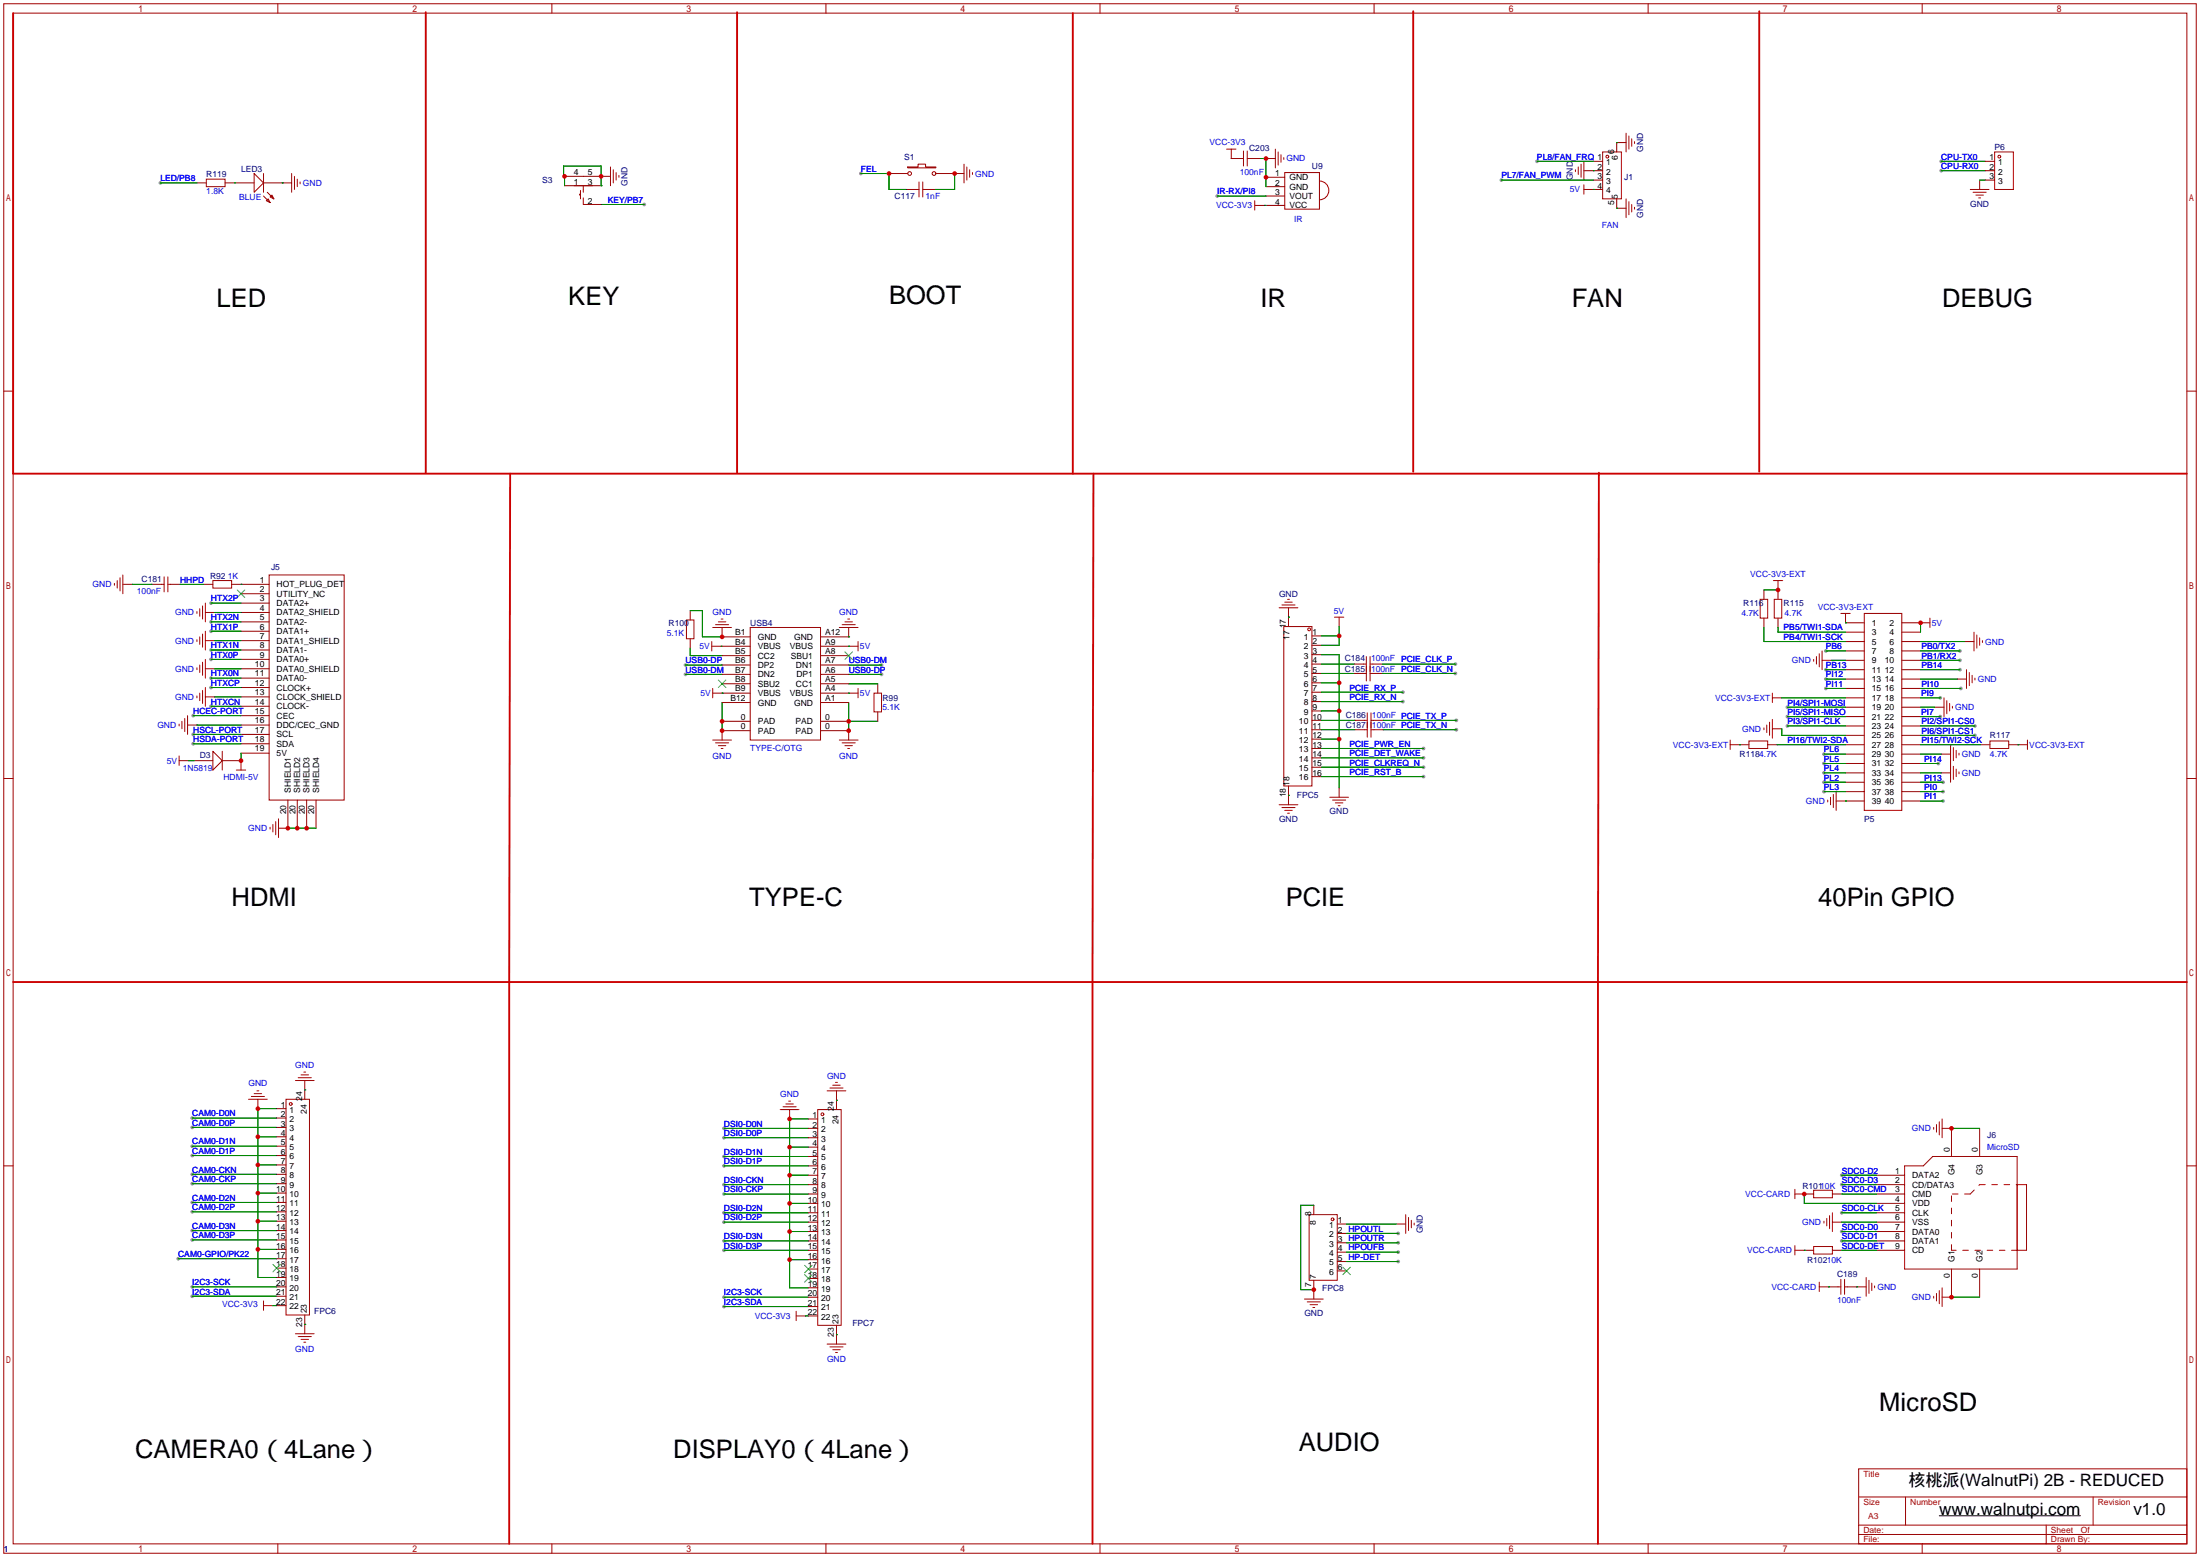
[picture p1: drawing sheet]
<svg xmlns="http://www.w3.org/2000/svg" width="596mm" height="422mm" viewBox="0 0 596 422" stroke-linecap="round" stroke-linejoin="round" font-family="sans-serif">
<g fill="#999">
<circle cx="233.2" cy="47" r=".51"/>
<circle cx="416.3" cy="43.7" r=".51"/>
<circle cx="406.7" cy="48.8" r=".51"/>
<circle cx="57.1" cy="170.9" r=".51"/>
<circle cx="57.1" cy="178.6" r=".51"/>
<circle cx="57.1" cy="183.6" r=".51"/>
<circle cx="57.1" cy="168.4" r=".51"/>
<circle cx="57.1" cy="163.3" r=".51"/>
<circle cx="57.1" cy="176" r=".51"/>
<circle cx="57.1" cy="191.3" r=".51"/>
<circle cx="57.1" cy="186.2" r=".51"/>
<circle cx="52.3" cy="193.8" r=".51"/>
<circle cx="52.3" cy="198.9" r=".51"/>
<circle cx="52.3" cy="201.4" r=".51"/>
<circle cx="238.8" cy="180.1" r=".51"/>
<circle cx="185.7" cy="180.1" r=".51"/>
<circle cx="185.7" cy="182.6" r=".51"/>
<circle cx="238.8" cy="182.6" r=".51"/>
<circle cx="380" cy="187.5" r=".51"/>
<circle cx="380" cy="190" r=".51"/>
<circle cx="385.6" cy="202.7" r=".51"/>
<circle cx="385.6" cy="205.2" r=".51"/>
<circle cx="385.6" cy="207.8" r=".51"/>
<circle cx="385.6" cy="210.3" r=".51"/>
<circle cx="394.2" cy="179.8" r=".51"/>
<circle cx="394.2" cy="182.4" r=".51"/>
<circle cx="394.5" cy="195.1" r=".51"/>
<circle cx="394.5" cy="197.6" r=".51"/>
<circle cx="498.9" cy="318.3" r=".51"/>
<circle cx="498.9" cy="320.8" r=".51"/>
<circle cx="498.9" cy="328.4" r=".51"/>
<circle cx="498.9" cy="336" r=".51"/>
<circle cx="498.9" cy="333.5" r=".51"/>
<circle cx="329.7" cy="53.1" r=".51"/>
<circle cx="494.5" cy="176.3" r=".51"/>
<circle cx="494.5" cy="181.4" r=".51"/>
<circle cx="530.9" cy="181.4" r=".51"/>
<circle cx="494.5" cy="183.9" r=".51"/>
<circle cx="525.5" cy="189" r=".51"/>
<circle cx="525.5" cy="194.1" r=".51"/>
<circle cx="494" cy="204.2" r=".51"/>
<circle cx="494" cy="206.8" r=".51"/>
<circle cx="494" cy="209.3" r=".51"/>
<circle cx="494" cy="211.8" r=".51"/>
<circle cx="494" cy="214.4" r=".51"/>
<circle cx="494.5" cy="186.4" r=".51"/>
<circle cx="531.1" cy="186.4" r=".51"/>
<circle cx="526.3" cy="214.4" r=".51"/>
<circle cx="526.3" cy="216.9" r=".51"/>
<circle cx="526.3" cy="211.8" r=".51"/>
<circle cx="525" cy="206.8" r=".51"/>
<circle cx="530.9" cy="176.3" r=".51"/>
<circle cx="530.9" cy="178.8" r=".51"/>
<circle cx="484.1" cy="191.5" r=".51"/>
<circle cx="484.1" cy="194.1" r=".51"/>
<circle cx="484.1" cy="196.6" r=".51"/>
<circle cx="534.9" cy="196.6" r=".51"/>
<circle cx="534.9" cy="199.1" r=".51"/>
<circle cx="525.8" cy="43.7" r=".51"/>
<circle cx="525.8" cy="46.2" r=".51"/>
<circle cx="174.5" cy="55.4" r=".51"/>
<circle cx="43.4" cy="49.5" r=".51"/>
<circle cx="52.1" cy="302.8" r=".51"/>
<circle cx="52.1" cy="305.3" r=".51"/>
<circle cx="52.1" cy="310.4" r=".51"/>
<circle cx="52.1" cy="312.9" r=".51"/>
<circle cx="52.1" cy="318" r=".51"/>
<circle cx="52.1" cy="320.5" r=".51"/>
<circle cx="52.1" cy="348.5" r=".51"/>
<circle cx="52.1" cy="351" r=".51"/>
<circle cx="52.1" cy="325.6" r=".51"/>
<circle cx="52.1" cy="328.2" r=".51"/>
<circle cx="52.1" cy="333.2" r=".51"/>
<circle cx="52.1" cy="335.8" r=".51"/>
<circle cx="48.3" cy="340.9" r=".51"/>
<circle cx="196.1" cy="305.6" r=".51"/>
<circle cx="196.1" cy="308.1" r=".51"/>
<circle cx="196.1" cy="313.2" r=".51"/>
<circle cx="196.1" cy="315.7" r=".51"/>
<circle cx="196.1" cy="320.8" r=".51"/>
<circle cx="196.1" cy="323.3" r=".51"/>
<circle cx="196.1" cy="351.3" r=".51"/>
<circle cx="196.1" cy="353.8" r=".51"/>
<circle cx="196.1" cy="328.4" r=".51"/>
<circle cx="196.1" cy="331" r=".51"/>
<circle cx="196.1" cy="336" r=".51"/>
<circle cx="196.1" cy="338.6" r=".51"/>
<circle cx="378.7" cy="336.5" r=".51"/>
<circle cx="378.7" cy="334" r=".51"/>
<circle cx="378.7" cy="339.1" r=".51"/>
<circle cx="378.7" cy="341.6" r=".51"/>
</g>
<g fill="none" stroke="#a10000" stroke-width=".27">
<path d="M1 1h593.9v419.6h-593.9zM3.6 3.6h588.7v414.5h-588.7zM75.2 1v2.6M149.5 1v2.6M223.7 1v2.6M297.9 1v2.6M372.2 1v2.6M446.4 1v2.6M520.6 1v2.6M440.4 36.1v5M441.2 36.8v3.6M442 37.6v2"/>
<path d="M442.7 38.4v.5M55.9 48.5h5.1v2h-5.1zM68.8 47l2.6 2.5-2.6 2.6zM71.4 53.1l1.8 1.8M71.4 47v5.1M72.4 52.1l1.8 1.7M72.6 53.8l.6 1.1-1.1-.5zM73.2 53.3l.5-.5 .5 1zM76.5 49.5h2.5M79 47v5.1M79.8 47.8v3.5M80.5 48.5v2"/>
<path d="M81.3 49.3v.5M155.4 50.3h5.1M157.2 52.6h-.2v.2h.2M157.2 51.6v2.2M158 50.3v1.8M158 53.6v1.8M165.4 45.2v5.1M166.1 46v3.5M166.9 46.7v2.1M167.6 47.5v.5M245.9 45.2h2.8v-.8h2v.8h2.8v.3h-7.6zM248.2 51.3h.7"/>
<path d="M248.9 49.3v4M249.9 49.3v4M249.9 51.3h.8M258.6 47h2.5M261.1 44.4v5.1M261.9 45.2v3.6M262.6 46v2M263.4 46.7v.5M332.2 40.4h2.6M333.5 40.4v2.5M336 42.9h.8M336.8 40.9v4.1"/>
<path d="M337.8 42.9h.8M337.8 40.9v4.1M339.9 55.6h2.5M339.9 54.4v2.5M342.9 42.9h2.5M345.4 40.4v5.1M346.2 41.1v3.6M347 41.9v2M347.7 42.7v.5M348 46.7h9.4v9.9h-9.4zM357.4 49a2.54 2.54 0 0 1 2.5 2.6 2.54 2.54 0 0 1-2.5 2.5M426.7 46v.5"/>
<path d="M427.5 45.2v2M428.2 44.4v3.6M429 51.3h2.5M429 43.7v5.1M429 50v2.6M434.1 41.1h5.1v12.7h-5.1zM440.4 53.8v5.1M441.2 54.6v3.6M442 55.4v2M442.7 56.1v.5M533.7 51.3h5M534.4 52.1h3.6"/>
<path d="M535.2 52.8h2M535.9 53.6h.5M540.3 41.1h5v10.2h-5zM1 105.9h2.6M592.3 105.9h2.6M31 158v.5M31.7 157.2v2.1M32.5 156.5v3.5M33.3 158.2h2.5M33.3 155.7v5.1M43.7 158.2h.7M44.4 156.2v4.1"/>
<path d="M45.5 156.2v4.1M45.5 158.2h.7M57.7 157.2h5v2.1h-5zM72.9 155.7h20.3v61h-20.3zM480.3 157.2h2.6M481.6 157.2v2.6M53.3 165.6v.5M53.3 173.2v.5M54.1 164.8v2.1M54.1 172.5v2M54.9 164.1v3.5M54.9 171.7v3.6"/>
<path d="M54.9 179.3v3.6M55.6 165.9h2.6M55.6 163.3v5.1M55.6 170.9v5.1M55.6 178.6v5M55.6 173.5h2.6M185.9 167.9h2.1v5.1h-2.1zM192.8 175h2.5M192.8 173.7v2.6M193 169.9h5.1M193.8 169.2h3.6M194.6 168.4h2"/>
<path d="M195.3 167.6h.5M195.6 169.9v2.6M203.2 169.9h19v30.5h-19zM227.3 169.9h5.1M228.1 169.2h3.5M228.9 168.4h2M229.6 167.6h.5M229.9 175h2.5M229.9 169.9v2.6M232.4 173.7v2.6M346.5 164.6h5M347.2 163.8h3.6"/>
<path d="M347.7 169.7h7.6v43.2h-7.6zM348 163.1h2M348.7 162.3h.5M361.4 167.1h2.6M362.7 167.1v2.6M369.3 179.8h.8M370.1 177.8v6.6M371.1 177.8v6.6M371.1 179.8h.8M476.8 162.3h2v5.1h-2zM480.6 162.3h2v5.1h-2zM491.2 178.6v.5"/>
<path d="M492 177.8v2M492.8 177v3.6M493.5 178.8h2.6M493.5 176.3v5.1M498.6 166.1h2.5M499.9 166.1v2.6M505 166.1h10.1v53.4h-10.1zM520.2 168.7h2.5M522.7 167.4v2.5M532.1 173.7h2.6M534.7 171.2v5.1M535.4 172v3.5"/>
<path d="M536.2 172.7v2.1M537 173.5v.5M48.5 196.1v.5M49.3 195.3v2.1M50 194.6v3.5M50.8 196.3h2.5M50.8 193.8v5.1M53.3 180.8v.6M53.3 188.5v.5M54.1 180.1v2M54.1 187.7v2M54.9 186.9v3.6"/>
<path d="M55.6 186.2v5.1M55.6 181.1h2.6M55.6 188.7h2.6M193 187.7h2.6M193 186.4v2.6M195.6 197.9v2.5M229.9 197.9v2.5M229.9 187.7h2.5M232.4 186.4v2.6M236.7 187.7h2.1v5.1h-2.1zM369.3 182.4h.8M369.6 195.1h.7"/>
<path d="M369.6 197.6h.7M370.3 193v6.6M371.1 182.4h.8M371.3 193v6.6M371.3 195.1h.8M371.3 197.6h.8M477.8 197.1v.5M478.5 196.3v2.1M479.3 195.6v3.5M480.1 197.4h2.5M480.1 187.7v2.5M480.1 194.8v5.1"/>
<path d="M480.1 189h2.5M524 191.5h2.5M526.5 189v5.1M527.3 189.7v3.6M528.1 190.5v2M528.8 191.3v.5M530.1 183.9h2.5M532.6 181.4v5M533.4 182.1v3.6M534.2 182.9v2M534.9 183.6v.5M1 210.8h2.6"/>
<path d="M48.5 206h2.6M48.5 204.7v2.6M57.7 203.5l2.5 2.5-2.5 2.5zM60.2 203.5v5M64 208.5h2.5M65.3 206v2.5M193 200.4h5.1M193.8 201.2h3.6M194.6 201.9h2M195.3 202.7h.5M227.3 200.4h5.1M228.1 201.2h3.5"/>
<path d="M228.9 201.9h2M229.6 202.7h.5M346.5 217.9h5M347.2 218.7h3.6M348 219.5h2M360.2 215.9h5.1M360.9 216.7h3.6M361.7 217.4h2M362.5 218.2h.5M468.6 201.7h2.6M468.6 200.4v2.5M473.7 200.7h5.1v2h-5.1z"/>
<path d="M495 216.7v.5M495.8 215.9v2M496.6 215.1v3.6M497.3 216.9h2.6M497.3 214.4v5.1M525.8 204.2h2.5M525.8 209.3h2.5M528.3 201.7v10.1M529.1 202.4v3.6M529.1 207.5v3.6M529.8 203.2v2M529.8 208.3v2"/>
<path d="M530.6 204v.5M530.6 209v.5M539 200.7h5.1v2h-5.1zM546.6 201.7h2.5M549.1 200.4v2.5M592.3 210.8h2.6M73.2 224v.5M73.9 223.3v2M74.7 222.5v3.6M75.4 224.3h2.6M75.4 221.7v5.1M348.7 220.2h.5"/>
<path d="M67.3 297.7h5.1M68.1 296.9h3.5M68.8 296.2h2.1M69.6 295.4h.5M69.8 297.7v2.5M77.5 297.7h6.3v58.4h-6.3zM80 292.6h5.1M80.8 291.8h3.5M81.5 291.1h2.1M82.3 290.3h.5M82.5 292.6v2.5M212.1 299.7h3.5"/>
<path d="M212.9 299h2M213.6 298.2h.5M224 295.4h5.1M224.8 294.6h3.5M225.6 293.9h2M226.3 293.1h.5M226.6 295.4v2.5M1 315.7h2.6M211.3 300.5h5.1M213.9 300.5v2.5M221.5 300.5h6.3v58.4h-6.3zM515.9 315.7h5.1l2.5-2.5h22.9v30.5h-30.5z"/>
<path d="M523.7 305.3v.5M524.5 304.5v2.1M525.3 303.8v3.5M526 305.6h2.6M526 303v5.1M592.3 315.7h2.6M354.6 328.9h7.6v17.8h-7.6zM380.7 328.9v5.1M381.5 329.7v3.5M382.3 330.5v2M383 331.2v.5M486.2 323.3h2.5"/>
<path d="M486.2 322.1v2.5M486.2 337.3v2.6M486.2 338.6h2.5M491.2 322.3h5.1v2.1h-5.1zM491.2 337.6h5.1v2h-5.1zM494 330.7v.5M494.8 329.9v2.1M495.6 329.2v3.5M496.3 331h2.6M496.3 328.4v5.1M546.4 320.8h2.5v17.8h-2.5zM71.4 352.3v2.5"/>
<path d="M71.4 353.6h2.5M82.5 358.6v2.6M215.6 356.4h2.6M215.6 355.1v2.5M353.3 351.8h5.1M354.1 352.6h3.5M354.8 353.3h2.1M355.6 354.1h.5M492.8 348.5h2.5M492.8 347.2v2.6M497.8 348.5h.8M498.6 346.5v4"/>
<path d="M499.6 346.5v4M499.6 348.5h.8M502.9 348.5h2.6M505.5 345.9v5.1M506.2 346.7v3.6M507 347.5v2M507.7 348.2v.5M523.7 351v.5M524.5 350.3v2M525.3 349.5v3.6M526 348.7v5.1M526 351.3h2.6"/>
<path d="M80 361.2h5.1M80.8 361.9h3.5M81.5 362.7h2.1M82.3 363.5h.5M224 364h5.1M224.8 364.7h3.5M225.6 365.5h2M226.3 366.3h.5M226.6 361.4v2.6M503.4 397.8h88.9v20.3h-88.9zM75.2 418.1v2.5M149.5 418.1v2.5"/>
<path d="M223.7 418.1v2.5M297.9 418.1v2.5M372.2 418.1v2.5M446.4 418.1v2.5M503.4 415.5h88.9M503.4 413h88.9M503.4 405.4h88.9M516.1 405.4v7.6M520.6 418.1v2.5M554.2 413v5.1M566.9 405.4v7.6"/>
<circle cx="246.4" cy="47" r=".51"/>
<circle cx="253" cy="47" r=".51"/>
<circle cx="435.4" cy="42.4" r=".38"/>
<circle cx="541.5" cy="42.4" r=".38"/>
<circle cx="354.6" cy="170.4" r=".38"/>
<circle cx="78.7" cy="299" r=".38"/>
<circle cx="222.8" cy="301.8" r=".38"/>
<circle cx="360.9" cy="330.2" r=".38"/>
</g>
<g fill="none" stroke="#870000" stroke-width=".27">
<path d="M440.4 38.6h-2.5v2.5M53.3 49.5h2.6M61 49.5h2.5M63.8 49.5h5M71.4 49.5h5.1M76.5 49.5h.1M152.9 47.8h12.5M152.9 50.3h10.2M158 55.4h5.1M240.8 47h5.1M245.6 51.3h2.6M250.7 51.3h2.5"/>
<path d="M253.5 47h5.1M258.6 47h.1M333.5 42.9h2.5M338.6 42.9h2.5M342.4 55.6h.1M342.9 48h5.1M342.9 50.5h5.1M342.9 53.1h5.1M342.9 55.6h5.1M342.9 42.9h.1M429 46.2h5.1M431.5 51.3h2.6"/>
<path d="M431.5 51.3h.1M431.5 43.7h2.6M431.5 48.8h2.6M437.9 53.8v2.6h2.5M536.2 48.8v2.5M537.7 46.2h2.6M537.7 43.7h2.6M537.7 48.8h2.6M35.8 158.2h.1M41.1 158.2h2.6M46.2 158.2h2.6M55.1 158.2h2.6"/>
<path d="M62.7 158.2h10.2M477.8 159.8v2.5M481.6 159.8v2.5M481.6 159.8h.1M58.2 165.9h.1M58.2 173.5h.1M65.3 163.3h7.6M65.3 165.9h7.6M65.3 168.4h7.6M65.3 170.9h7.6M65.3 173.5h7.6M65.3 176h7.6"/>
<path d="M65.3 178.6h7.6M65.3 160.8h7.6M186.9 165.4v2.5M186.9 173v2.5M195.3 175h.1M195.6 172.5h7.6M195.6 175h7.6M195.6 177.5h7.6M222.2 172.5h7.7M222.2 175h7.7M222.2 177.5h7.7M349 164.6v5.1"/>
<path d="M355.3 172.2h2.6M355.3 174.8h2.6M355.3 177.3h2.6M355.3 179.8h2.6M362.7 169.7h.1M366.8 179.8h2.5M371.9 179.8h2.5M477.8 167.4v2.5M481.6 167.4v2.5M496.1 178.8h.1M499.9 168.7h5.1M499.9 171.2h5.1"/>
<path d="M499.9 173.7h5.1M499.9 176.3h5.1M499.9 178.8h5.1M515.1 168.7h5.1M515.1 171.2h5.1M515.1 173.7h5.1M515.1 176.3h5.1M515.1 178.8h5.1M520.2 168.7h.1M532.1 173.7h.1M53.3 196.3h.1M58.2 181.1h.1"/>
<path d="M58.2 188.7h.1M65.3 181.1h7.6M65.3 183.6h7.6M65.3 186.2h7.6M65.3 188.7h7.6M65.3 193.8h7.6M65.3 196.3h7.6M65.3 198.9h7.6M65.3 191.3h7.6M195.6 197.9h7.6M195.6 187.7h.1M195.6 182.6h7.6"/>
<path d="M195.6 180.1h7.6M195.6 185.2h7.6M195.6 187.7h7.6M195.6 190.2h7.6M195.6 195.3h7.6M222.2 197.9h7.7M222.2 182.6h7.7M222.2 180.1h7.7M222.2 185.2h7.7M222.2 187.7h7.7M222.2 190.2h7.7M222.2 195.3h7.7"/>
<path d="M229.9 187.7h.1M237.7 185.2v2.5M237.7 192.8v2.5M355.3 182.4h2.6M355.3 184.9h2.6M355.3 187.5h2.6M355.3 190h2.6M355.3 192.5h2.6M355.3 195.1h2.6M355.3 197.6h2.6M366.8 182.4h2.5M367 195.1h2.6"/>
<path d="M367 197.6h2.6M371.9 182.4h2.5M372.1 195.1h2.5M372.1 197.6h2.5M482.6 189h.1M482.6 197.4h.1M499.9 181.4h5.1M499.9 183.9h5.1M499.9 186.4h5.1M499.9 189h5.1M499.9 191.5h5.1M499.9 194.1h5.1"/>
<path d="M499.9 196.6h5.1M499.9 199.1h5.1M515.1 181.4h5.1M515.1 183.9h5.1M515.1 186.4h5.1M515.1 189h5.1M515.1 191.5h5.1M515.1 194.1h5.1M515.1 196.6h5.1M515.1 199.1h5.1M524 191.5h.1M530.1 183.9h.1"/>
<path d="M51.1 206h.1M52.6 206h5.1M60.2 206h5.1M65.3 204h7.6M65.3 201.4h7.6M78 216.7v7.6M80.5 216.7v7.6M83.1 216.7v7.6M85.6 216.7v7.6M349 212.9v5M355.3 200.2h2.6M355.3 202.7h2.6"/>
<path d="M355.3 205.2h2.6M355.3 207.8h2.6M355.3 210.3h2.6M362.7 213.4v2.5M471.2 201.7h2.5M471.2 201.7h.1M478.8 201.7h2.5M499.9 201.7h5.1M499.9 204.2h5.1M499.9 206.8h5.1M499.9 209.3h5.1M499.9 211.8h5.1"/>
<path d="M499.9 214.4h5.1M499.9 216.9h5.1M499.9 216.9h.1M515.1 201.7h5.1M515.1 204.2h5.1M515.1 206.8h5.1M515.1 209.3h5.1M515.1 211.8h5.1M515.1 214.4h5.1M515.1 216.9h5.1M525.8 204.2h.1M525.8 209.3h.1"/>
<path d="M536.4 201.7h2.6M544.1 201.7h2.5M546.6 201.7h.1M82.5 295.1h.1M82.5 295.1v2.6M226.6 297.9h.1M226.6 297.9v2.6M69.8 300.2h.1M74.9 300.2h2.6M74.9 302.8h2.6M74.9 305.3h2.6M74.9 307.8h2.6"/>
<path d="M74.9 310.4h2.6M74.9 312.9h2.6M74.9 315.5h2.6M74.9 318h2.6M213.9 303h.1M218.9 318.3h2.6M218.9 303h2.6M218.9 305.6h2.6M218.9 308.1h2.6M218.9 310.6h2.6M218.9 313.2h2.6M218.9 315.7h2.6"/>
<path d="M508.3 318.3h7.6M528.6 305.6v7.6M536.2 305.6v7.6M74.9 320.5h2.6M74.9 323.1h2.6M74.9 325.6h2.6M74.9 328.2h2.6M74.9 330.7h2.6M74.9 333.2h2.6M74.9 335.8h2.6M74.9 338.3h2.6M218.9 320.8h2.6"/>
<path d="M218.9 323.3h2.6M218.9 325.9h2.6M218.9 328.4h2.6M218.9 331h2.6M218.9 333.5h2.6M218.9 336h2.6M218.9 338.6h2.6M355.9 326.4v2.5M362.2 331.5h2.5M362.2 334h2.5M362.2 336.5h2.5M362.2 339.1h2.5"/>
<path d="M378.2 331.5h2.5M488.7 323.3h2.5M488.7 338.6h2.5M488.7 323.3h.1M488.7 338.6h.1M496.3 323.3h2.6M496.3 338.6h2.6M498.9 331h.1M508.3 320.8h7.6M508.3 323.3h7.6M508.3 325.9h7.6M508.3 328.4h7.6"/>
<path d="M508.3 331h7.6M508.3 333.5h7.6M508.3 336h7.6M508.3 338.6h7.6M73.9 353.6h.1M74.9 348.5h2.6M74.9 340.9h2.6M74.9 343.4h2.6M74.9 345.9h2.6M74.9 351h2.6M74.9 353.6h2.6M82.5 358.6h.1"/>
<path d="M82.5 356.1v2.5M218.2 356.4h.1M218.9 341.1h2.6M218.9 343.7h2.6M218.9 346.2h2.6M218.9 348.7h2.6M218.9 351.3h2.6M218.9 353.8h2.6M218.9 356.4h2.6M226.6 358.9v2.5M355.9 346.7v5.1M362.2 341.6h2.5"/>
<path d="M362.2 344.2h2.5M495.3 348.5h2.5M495.3 348.5h.1M500.4 348.5h2.5M502.9 348.5h.1M528.6 343.7v7.6M536.2 343.7v7.6M226.6 361.4h.1"/>
</g>
<g fill="none" stroke="#008700" stroke-width=".27">
<path d="M437.9 38.6h.1M43.4 49.5h9.9M63.5 49.5h.3M76.5 49.5h.1M152.9 50.3l-.2-5.3h10.1v5.3h.3M162.8 47.8h.3M163.1 55.4h11.4M233.2 47h7.6v4.3h4.8M258.6 47v4.3h-5.4M329.7 53.1h13.2M333.5 42.9h.1M341.1 42.9h1.8v7.6"/>
<path d="M342.4 55.6h.5M406.7 48.8h24.8M416.3 43.7h15.2M431.5 46.2h.1M431.5 51.3h.1M437.9 56.4h.1M525.8 43.7h11.9M525.8 46.2h11.9M536.2 48.8h1.5M35.8 158.2h5.3M48.8 158.2h6.3M65.3 158.2h.1"/>
<path d="M477.8 159.8h3.8M57.1 170.9h8.2M57.1 178.6h8.2M57.1 168.4h8.2M57.1 163.3h8.2M57.1 176h8.2M58.2 165.9h7.1M58.2 173.5h7.1M186.9 175.5v2h8.7M186.9 165.4h3.3v7.1h5.4M195.3 175h.3M229.9 172.5h.1"/>
<path d="M229.9 175h.1M349 167.1h.1M357.9 177.3h4.8v36.1M357.9 172.2h4.8M357.9 179.8h8.9M362.7 169.7v5.1h-4.8M374.4 179.8h19.8M477.8 169.9v3.8h22.1M481.6 169.9v1.3h18.3M494.5 176.3h5.4M496.1 178.8h3.8M499.9 168.7h.1"/>
<path d="M520.2 168.7v2.5M520.2 176.3h10.7M520.2 178.8h10.7M520.2 173.7h11.9M52.3 193.8h13M52.3 198.9h13M53.3 196.3h12M57.1 183.6h8.2M57.1 191.3h8.2M57.1 186.2h8.2M58.2 181.1h7.1M58.2 188.7h7.1"/>
<path d="M185.7 180.1h9.9M185.7 182.6h9.9M195.6 187.7h.1M195.6 190.2v7.7M229.9 187.7h.1M229.9 190.2v7.7M229.9 195.3h7.8M229.9 180.1h8.9M229.9 182.6h8.9M229.9 185.2h7.8M357.9 192.5h4.8M357.9 184.9h4.8"/>
<path d="M357.9 182.4h8.9M357.9 187.5h22.1M357.9 190h22.1M357.9 195.1h9.1M357.9 197.6h9.1M374.4 182.4h19.8M374.6 195.1h19.9M374.6 197.6h19.9M482.6 189h17.3M482.6 197.4v1.7h17.3M484.1 194.1h15.8M484.1 191.5h15.8"/>
<path d="M484.1 196.6h15.8M494.5 181.4h5.4M494.5 183.9h5.4M494.5 186.4h5.4M520.2 181.4h10.7M520.2 183.9h9.9M520.2 189h5.3M520.2 194.1h5.3M520.2 191.5h3.8M520.2 199.1h14.7M520.2 186.4h10.9M520.2 196.6h14.7"/>
<path d="M51.1 206h1.5M52.3 201.4h13M65.3 204v2M349 215.4h.1M357.9 200.2h4.8M357.9 202.7h27.7M357.9 205.2h27.7M357.9 207.8h27.7M357.9 210.3h27.7M471.2 201.7h.1M481.3 201.7h18.6M494 204.2h5.9"/>
<path d="M494 209.3h5.9M494 206.8h5.9M494 211.8h5.9M494 214.4h5.9M499.9 216.9h.1M520.2 204.2h5.6M520.2 209.3h5.6M520.2 206.8h4.8M520.2 211.8h6.1M520.2 214.4h6.1M520.2 216.9h6.1M520.2 201.7h16.2"/>
<path d="M546.6 201.7h.1M78 224.3h7.6M82.5 295.1h.1M226.6 297.9h.1M52.1 302.8h22.8M52.1 305.3h22.8M52.1 310.4h22.8M52.1 312.9h22.8M52.1 318h22.8M69.8 307.8h5.1M69.8 315.5h5.1M74.9 300.2h-5.1v45.7h5.1"/>
<path d="M196.1 305.6h22.8M196.1 308.1h22.8M196.1 313.2h22.8M196.1 315.7h22.8M213.9 318.3h5M213.9 310.6h5M218.9 303h-5v45.7h5M498.9 318.3h9.4M528.6 305.6h7.6M52.1 320.5h22.8M52.1 325.6h22.8M52.1 328.2h22.8"/>
<path d="M52.1 333.2h22.8M52.1 335.8h22.8M69.8 330.7h5.1M69.8 338.3h5.1M69.8 323.1h5.1M196.1 320.8h22.8M196.1 323.3h22.8M196.1 328.4h22.8M196.1 336h22.8M196.1 338.6h22.8M196.1 331h22.8M213.9 325.9h5"/>
<path d="M213.9 333.5h5M355.9 326.4h-3.6v22.8h3.6M364.7 331.5h13.5M364.7 336.5h14M364.7 334h14M364.7 339.1h14M488.7 338.6h.1M488.7 323.3v2.6h19.6M498.9 320.8h9.4M498.9 323.3h9.4M498.9 328.4h9.4M498.9 336h9.4"/>
<path d="M498.9 338.6h9.4M498.9 331h9.4M498.9 333.5h9.4M48.3 340.9h26.6M52.1 348.5h22.8M52.1 351h22.8M73.9 353.6h1M82.5 358.6h.1M196.1 351.3h22.8M196.1 353.8h22.8M213.9 341.1h5M218.2 356.4h.7"/>
<path d="M364.7 341.6h14M495.3 348.5h.1M502.9 348.5h.1M528.6 351.3h7.6M226.6 361.4h.1"/>
</g>
<path d="M525.3 410.5h38.2" fill="none" stroke="#000" stroke-width=".27"/>
<g fill="none" stroke="#3c3" stroke-width=".27">
<path d="M64.3 159.8l2 2M66.3 159.8l-2 2M228.9 176.5l2 2.1M230.9 176.5l-2 2.1M194.6 184.1l2 2.1M196.6 184.1l-2 2.1M73.9 342.4l2 2M75.9 342.4l-2 2M217.9 342.6l2.1 2.1M217.9 345.2l2.1 2M220 342.6l-2.1 2.1M220 345.2l-2.1 2"/>
<path d="M363.7 343.2l2.1 2M365.8 343.2l-2.1 2"/>
</g>
<path d="M3.6 3.6v124.7h588.7M115.3 3.3v124.7M199.6 3.3v124.7M290.6 3.6v124.7M382.8 3v124.8M476.5 3v124.8M138.2 128.3l-.3 289.8M296.2 128.3l-.3 289.8M433.1 128l-.3 137.7M3.6 265.9h588.7M432.8 265.9v152.2" fill="none" stroke="#c00" stroke-width=".51"/>
<path d="M528.6 338.6v-15.3M533.7 323.3l2.5-2.5M533.7 323.3h-5.1M536.2 320.8h10.2M546.4 338.6h-17.8" fill="none" stroke="#a10000" stroke-width=".27" stroke-dasharray="1.5 1.8"/>
<g fill="#c00">
<circle cx="240.8" cy="47" r=".63"/>
<circle cx="258.6" cy="47" r=".63"/>
<circle cx="78" cy="224.3" r=".63"/>
<circle cx="80.5" cy="224.3" r=".63"/>
<circle cx="83.1" cy="224.3" r=".63"/>
<circle cx="65.3" cy="206" r=".63"/>
<circle cx="229.9" cy="197.9" r=".63"/>
<circle cx="229.9" cy="195.3" r=".63"/>
<circle cx="195.6" cy="197.9" r=".63"/>
<circle cx="195.6" cy="195.3" r=".63"/>
<circle cx="362.7" cy="172.2" r=".63"/>
<circle cx="362.7" cy="184.9" r=".63"/>
<circle cx="362.7" cy="192.5" r=".63"/>
<circle cx="362.7" cy="200.2" r=".63"/>
<circle cx="195.6" cy="172.5" r=".63"/>
<circle cx="528.6" cy="305.6" r=".63"/>
<circle cx="528.6" cy="351.3" r=".63"/>
<circle cx="488.7" cy="323.3" r=".63"/>
<circle cx="342.9" cy="42.9" r=".63"/>
<circle cx="342.9" cy="48" r=".63"/>
<circle cx="520.2" cy="168.7" r=".63"/>
<circle cx="481.6" cy="159.8" r=".63"/>
<circle cx="152.9" cy="47.8" r=".63"/>
<circle cx="162.8" cy="47.8" r=".63"/>
<circle cx="69.9" cy="330.7" r=".63"/>
<circle cx="69.9" cy="338.3" r=".63"/>
<circle cx="69.9" cy="323.1" r=".63"/>
<circle cx="69.9" cy="315.5" r=".63"/>
<circle cx="69.9" cy="307.8" r=".63"/>
<circle cx="69.9" cy="300.2" r=".63"/>
<circle cx="213.9" cy="333.5" r=".63"/>
<circle cx="213.9" cy="341.1" r=".63"/>
<circle cx="213.9" cy="325.9" r=".63"/>
<circle cx="213.9" cy="318.3" r=".63"/>
<circle cx="213.9" cy="310.6" r=".63"/>
<circle cx="213.9" cy="303" r=".63"/>
<circle cx="355.9" cy="349.2" r=".63"/>
</g>
<g font-size="6.9">
<text x="58.7" y="83.2">LED</text>
<text x="153.9" y="82.7">KEY</text>
<text x="240.8" y="82.4">BOOT</text>
<text x="341.4" y="83.2">IR</text>
<text x="425.7" y="83.2">FAN</text>
<text x="526" y="83.2">DEBUG</text>
<text x="62.7" y="245.2">HDMI</text>
<text x="202.9" y="245.2">TYPE-C</text>
<text x="348.2" y="245.2">PCIE</text>
<text x="492.5" y="245.2">40Pin GPIO</text>
<text x="509" y="382.2">MicroSD</text>
<text x="36.6" y="394.9">CAMERA0（4Lane）</text>
<text x="182.4" y="394.9">DISPLAY0（4Lane）</text>
<text x="351.8" y="392.8">AUDIO</text>
</g>
<g font-size="4.6">
<text x="516.9" y="402.4">核桃派(WalnutPi) 2B - REDUCED</text>
<text x="525.3" y="410.3">www.walnutpi.com</text>
<text x="577.8" y="410.3">v1.0</text>
</g>
<g font-size="2.3" fill="#00f">
<text x="327.6" y="39.2">VCC-3V3</text>
<text x="233.2" y="46.5">FEL</text>
<text x="264.2" y="47.8">GND</text>
<text x="335.8" y="47.3">100nF</text>
<text x="348.5" y="43.7">GND</text>
<text x="416.3" y="43.2">PL8/FAN_FRQ 1</text>
<text x="525.8" y="43.2">CPU-TX0</text>
<text x="525.8" y="45.8">CPU-RX0</text>
<text x="43.4" y="49.1">LED/PB8</text>
<text x="55.9" y="52.6">1.8K</text>
<text x="82" y="50.3">GND</text>
<text x="250.7" y="53.9">1nF</text>
<text x="329.7" y="52.6">IR-RX/PI8</text>
<text x="406.7" y="48.3">PL7/FAN_PWM</text>
<text x="425.2" y="52.1">5V</text>
<text x="64.8" y="54.1">BLUE</text>
<text x="164.6" y="54.9">KEY/PB7</text>
<text x="329.4" y="56.4">VCC-3V3</text>
<text x="350.5" y="60.2">IR</text>
<text x="433.8" y="61.8">FAN</text>
<text x="25.1" y="159">GND</text>
<text x="37.1" y="160.8">100nF</text>
<text x="48.8" y="157.8">HHPD</text>
<text x="61.7" y="156.8">1K</text>
<text x="474.1" y="156.3">VCC-3V3-EXT</text>
<text x="47.4" y="166.7">GND</text>
<text x="57.1" y="167.9">HTX2N</text>
<text x="57.1" y="162.9">HTX2P</text>
<text x="193" y="166.4">GND</text>
<text x="227.3" y="166.4">GND</text>
<text x="361.3" y="166.2">5V</text>
<text x="471.7" y="166.9">4.7K</text>
<text x="483.4" y="166.9">4.7K</text>
<text x="492.4" y="165.1">VCC-3V3-EXT</text>
<text x="57.1" y="170.5">HTX1P</text>
<text x="180.6" y="172.3">5.1K</text>
<text x="483.1" y="170.7">PB5/TWI1-SDA</text>
<text x="483.1" y="173.3">PB4/TWI1-SCK</text>
<text x="523.2" y="169.5">5V</text>
<text x="47.4" y="174.3">GND</text>
<text x="57.1" y="178.1">HTX0P</text>
<text x="57.1" y="175.6">HTX1N</text>
<text x="185.7" y="179.6">USB0-DP</text>
<text x="189.5" y="175.8">5V</text>
<text x="229.9" y="179.6">USB0-DM</text>
<text x="232.9" y="175.8">5V</text>
<text x="371.3" y="179.1">100nF PCIE_CLK_P</text>
<text x="485.3" y="179.6">GND</text>
<text x="494.5" y="175.8">PB6</text>
<text x="520.4" y="175.8">PB0/TX2</text>
<text x="520.4" y="178.4">PB1/RX2</text>
<text x="537.7" y="174.5">GND</text>
<text x="47.4" y="181.9">GND</text>
<text x="57.1" y="183.2">HTX0N</text>
<text x="57.1" y="185.7">HTXCP</text>
<text x="185.7" y="182.2">USB0-DM</text>
<text x="229.9" y="182.2">USB0-DP</text>
<text x="371.3" y="181.9">100nF PCIE_CLK_N</text>
<text x="494.5" y="180.9">PB13</text>
<text x="494.5" y="183.4">PI12</text>
<text x="494.5" y="186">PI11</text>
<text x="520.4" y="180.9">PB14</text>
<text x="520.4" y="186">PI10</text>
<text x="535.7" y="184.7">GND</text>
<text x="47.4" y="189.5">GND</text>
<text x="57.1" y="190.8">HTXCN</text>
<text x="189.7" y="188.5">5V</text>
<text x="232.9" y="188.5">5V</text>
<text x="365.5" y="187">PCIE_RX_P</text>
<text x="365.5" y="189.5">PCIE_RX_N</text>
<text x="464.5" y="189.8">VCC-3V3-EXT</text>
<text x="484.1" y="191.1">PI4/SPI1-MOSI</text>
<text x="520.3" y="188.5">PI9</text>
<text x="42.6" y="197.1">GND</text>
<text x="52.3" y="193.3">HCEC-PORT</text>
<text x="239" y="192.3">5.1K</text>
<text x="371.6" y="194.4">100nF PCIE_TX_P</text>
<text x="371.6" y="197.1">100nF PCIE_TX_N</text>
<text x="484.1" y="193.6">PI5/SPI1-MISO</text>
<text x="484.1" y="196.1">PI3/SPI1-CLK</text>
<text x="520.3" y="193.6">PI7</text>
<text x="520.4" y="196.1">PI2/SPI1-CS0</text>
<text x="529.6" y="192.3">GND</text>
<text x="52.3" y="198.4">HSCL-PORT</text>
<text x="52.3" y="201">HSDA-PORT</text>
<text x="203.2" y="203.5">TYPE-C/OTG</text>
<text x="365.5" y="202.2">PCIE_PWR_EN</text>
<text x="453.1" y="202.5">VCC-3V3-EXT</text>
<text x="471.9" y="198.2">GND</text>
<text x="484.1" y="201.2">PI16/TWI2-SDA</text>
<text x="494" y="203.8">PL6</text>
<text x="520.4" y="198.7">PI6/SPI1-CS1</text>
<text x="520.4" y="201.2">PI15/TWI2-SCK</text>
<text x="549.7" y="202.5">VCC-3V3-EXT</text>
<text x="45.2" y="206.8">5V</text>
<text x="49.5" y="208.8">1N5819</text>
<text x="193" y="205.5">GND</text>
<text x="227.3" y="205.5">GND</text>
<text x="365.5" y="204.8">PCIE_DET_WAKE</text>
<text x="365.5" y="207.3">PCIE_CLKREQ_N</text>
<text x="365.5" y="209.8">PCIE_RST_B</text>
<text x="494" y="206.3">PL5</text>
<text x="494" y="208.8">PL4</text>
<text x="521.2" y="206.3">PI14</text>
<text x="531.4" y="205">GND</text>
<text x="539" y="205">4.7K</text>
<text x="60.5" y="211.1">HDMI-5V</text>
<text x="494" y="211.4">PL2</text>
<text x="494" y="213.9">PL3</text>
<text x="521.2" y="213.9">PI0</text>
<text x="521.2" y="211.4">PI13</text>
<text x="531.4" y="210.1">GND</text>
<text x="489.2" y="217.7">GND</text>
<text x="521.2" y="216.5">PI1</text>
<text x="67.3" y="225.1">GND</text>
<text x="80" y="289.4">GND</text>
<text x="224" y="292.1">GND</text>
<text x="67.3" y="294.2">GND</text>
<text x="211.3" y="297">GND</text>
<text x="52.1" y="302.3">CAM0-D0N</text>
<text x="52.1" y="304.8">CAM0-D0P</text>
<text x="196.1" y="305.1">DSI0-D0N</text>
<text x="52.1" y="309.9">CAM0-D1N</text>
<text x="196.1" y="307.6">DSI0-D0P</text>
<text x="517.9" y="306.4">GND</text>
<text x="538.2" y="311.4">MicroSD</text>
<text x="52.1" y="312.5">CAM0-D1P</text>
<text x="52.1" y="317.5">CAM0-CKN</text>
<text x="196.1" y="312.7">DSI0-D1N</text>
<text x="196.1" y="315.3">DSI0-D1P</text>
<text x="498.9" y="317.8">SDC0-D2</text>
<text x="52.1" y="320.1">CAM0-CKP</text>
<text x="196.1" y="320.3">DSI0-CKN</text>
<text x="196.1" y="322.9">DSI0-CKP</text>
<text x="498.9" y="320.3">SDC0-D3</text>
<text x="498.9" y="322.9">SDC0-CMD</text>
<text x="52.1" y="325.2">CAM0-D2N</text>
<text x="52.1" y="327.7">CAM0-D2P</text>
<text x="196.1" y="328">DSI0-D2N</text>
<text x="472.7" y="324.1">VCC-CARD</text>
<text x="498.9" y="328">SDC0-CLK</text>
<text x="52.1" y="332.8">CAM0-D3N</text>
<text x="52.1" y="335.3">CAM0-D3P</text>
<text x="196.1" y="330.5">DSI0-D2P</text>
<text x="196.1" y="335.6">DSI0-D3N</text>
<text x="365.3" y="333.5">HPOUTL</text>
<text x="488.1" y="331.8">GND</text>
<text x="498.9" y="335.6">SDC0-D1</text>
<text x="498.9" y="333">SDC0-D0</text>
<text x="48.3" y="340.4">CAM0-GPIO/PK22</text>
<text x="196.1" y="338.1">DSI0-D3P</text>
<text x="365.3" y="336.1">HPOUTR</text>
<text x="365.3" y="338.6">HPOUFB</text>
<text x="365.3" y="341.2">HP-DET</text>
<text x="473.2" y="339.4">VCC-CARD</text>
<text x="498.9" y="338.1">SDC0-DET</text>
<text x="52.1" y="348">I2C3-SCK</text>
<text x="52.1" y="350.6">I2C3-SDA</text>
<text x="60.1" y="353.9">VCC-3V3</text>
<text x="196.1" y="350.8">I2C3-SCK</text>
<text x="196.1" y="353.4">I2C3-SDA</text>
<text x="479.8" y="349.3">VCC-CARD</text>
<text x="497.6" y="352.9">100nF</text>
<text x="508.5" y="349.3">GND</text>
<text x="517.9" y="352.1">GND</text>
<text x="204.4" y="357.2">VCC-3V3</text>
<text x="80" y="366.1">GND</text>
<text x="224" y="368.9">GND</text>
</g>
<g font-size="2.3" fill="#000080">
<text x="338.3" y="40.9">C203</text>
<text x="445.1" y="41.2" transform="rotate(-90 445.1 41.2)">GND</text>
<text x="540.3" y="40.7">P6</text>
<text x="65.3" y="46.5">LED3</text>
<text x="244.9" y="43.2">S1</text>
<text x="355.3" y="45.8">U9</text>
<text x="55.9" y="48.1">R119</text>
<text x="146.8" y="49.6">S3</text>
<text x="170" y="50.3" transform="rotate(-90 170 50.3)">GND</text>
<text x="242.3" y="53.9">C117</text>
<text x="426" y="48.8" transform="rotate(-90 426 48.8)">GND</text>
<text x="439.9" y="48.8">J1</text>
<text x="445.1" y="59" transform="rotate(-90 445.1 59)">GND</text>
<text x="533.6" y="55.9">GND</text>
<text x="73.4" y="154.2">J5</text>
<text x="38.4" y="157.5">C181</text>
<text x="56.9" y="156.8">R92</text>
<text x="346.4" y="161.6">GND</text>
<text x="472.2" y="164.1">R116</text>
<text x="483.1" y="164.1">R115</text>
<text x="181.1" y="169.5">R100</text>
<text x="203.2" y="169.5">USB4</text>
<text x="364.2" y="179.1">C184</text>
<text x="364.2" y="181.9">C185</text>
<text x="239" y="189.8">R99</text>
<text x="364.5" y="194.4">C186</text>
<text x="364.5" y="197.1">C187</text>
<text x="539" y="199.9">R117</text>
<text x="54.1" y="205.3">D3</text>
<text x="471.2" y="205">R1184.7K</text>
<text x="351.3" y="216.2">FPC5</text>
<text x="360.1" y="220.5">GND</text>
<text x="346.4" y="222.5">GND</text>
<text x="505" y="222.5">P5</text>
<text x="538.2" y="308.1">J6</text>
<text x="488.2" y="321.9">R10110K</text>
<text x="385.4" y="334" transform="rotate(-90 385.4 334)">GND</text>
<text x="489.5" y="341.9">R10210K</text>
<text x="497.6" y="345.7">C189</text>
<text x="358.1" y="349.5">FPC8</text>
<text x="85.1" y="355.9">FPC6</text>
<text x="230.9" y="359.2">FPC7</text>
<text x="353.3" y="356.4">GND</text>
<text x="1" y="420.2">1</text>
</g>
<g font-size="2.3">
<text x="437.2" y="41.6" transform="rotate(-90 437.2 41.6)">6</text>
<text x="155.4" y="47.5">4</text>
<text x="159.3" y="47.5">5</text>
<text x="345.4" y="47.8">1</text>
<text x="432.7" y="46">2</text>
<text x="435" y="44.7">1</text>
<text x="435" y="47.3">2</text>
<text x="438.2" y="43.4" transform="rotate(-90 438.2 43.4)">6</text>
<text x="538.8" y="43.5">1</text>
<text x="538.8" y="46">2</text>
<text x="541.2" y="44.7">1</text>
<text x="541.2" y="47.3">2</text>
<text x="155.4" y="50.1">1</text>
<text x="159.3" y="50.1">3</text>
<text x="345.4" y="50.3">2</text>
<text x="345.4" y="52.9">3</text>
<text x="349.2" y="48.8">GND</text>
<text x="349.2" y="51.3">GND</text>
<text x="349.2" y="53.9">VOUT</text>
<text x="432.7" y="48.5">3</text>
<text x="432.7" y="51.1">4</text>
<text x="435" y="49.8">3</text>
<text x="435" y="52.3">4</text>
<text x="438.2" y="53.8" transform="rotate(-90 438.2 53.8)">5</text>
<text x="538.8" y="48.5">3</text>
<text x="541.2" y="49.8">3</text>
<text x="159.3" y="55.1">2</text>
<text x="345.4" y="55.4">4</text>
<text x="349.2" y="56.4">VCC</text>
<text x="437.2" y="55.6" transform="rotate(-90 437.2 55.6)">5</text>
<text x="70.3" y="160.3">2</text>
<text x="70.3" y="157.8">1</text>
<text x="74.9" y="161.6">UTILITY_NC</text>
<text x="74.9" y="159">HOT_PLUG_DET</text>
<text x="70.3" y="162.9">3</text>
<text x="70.3" y="165.4">4</text>
<text x="70.3" y="167.9">5</text>
<text x="74.9" y="164.1">DATA2+</text>
<text x="74.9" y="166.7">DATA2_SHIELD</text>
<text x="70.3" y="170.5">6</text>
<text x="70.3" y="173">7</text>
<text x="74.9" y="169.2">DATA2-</text>
<text x="74.9" y="171.7">DATA1+</text>
<text x="199.1" y="172">B1</text>
<text x="205.2" y="173.3">GND</text>
<text x="215.1" y="173.3">GND</text>
<text x="223.5" y="172">A12</text>
<text x="348.3" y="170.2" transform="rotate(-90 348.3 170.2)">17</text>
<text x="349.3" y="173.2" transform="rotate(-90 349.3 173.2)">17</text>
<text x="353.1" y="173.3">1</text>
<text x="355.5" y="172">1</text>
<text x="507" y="169.5">1</text>
<text x="507" y="172">3</text>
<text x="511.8" y="169.5">2</text>
<text x="511.8" y="172">4</text>
<text x="70.3" y="175.6">8</text>
<text x="70.3" y="178.1">9</text>
<text x="74.9" y="174.3">DATA1_SHIELD</text>
<text x="74.9" y="176.8">DATA1-</text>
<text x="74.9" y="179.4">DATA0+</text>
<text x="199.1" y="174.5">B4</text>
<text x="199.1" y="177.1">B5</text>
<text x="199.1" y="179.6">B6</text>
<text x="205.2" y="175.8">VBUS</text>
<text x="205.2" y="178.4">CC2</text>
<text x="213.9" y="175.8">VBUS</text>
<text x="214.2" y="178.4">SBU1</text>
<text x="223.5" y="179.6">A7</text>
<text x="223.5" y="177.1">A8</text>
<text x="223.5" y="174.5">A9</text>
<text x="353.1" y="175.8">2</text>
<text x="353.1" y="178.3">3</text>
<text x="355.5" y="174.5">2</text>
<text x="355.5" y="177.1">3</text>
<text x="355.5" y="179.6">4</text>
<text x="507" y="174.5">5</text>
<text x="507" y="177.1">7</text>
<text x="507" y="179.6">9</text>
<text x="510.5" y="179.6">10</text>
<text x="511.8" y="174.5">6</text>
<text x="511.8" y="177.1">8</text>
<text x="69.1" y="180.6">10</text>
<text x="69.1" y="183.2">11</text>
<text x="69.1" y="185.7">12</text>
<text x="74.9" y="181.9">DATA0_SHIELD</text>
<text x="74.9" y="184.4">DATA0-</text>
<text x="199.1" y="182.2">B7</text>
<text x="199.1" y="184.7">B8</text>
<text x="205.2" y="183.4">DN2</text>
<text x="205.2" y="180.9">DP2</text>
<text x="205.2" y="186">SBU2</text>
<text x="215.6" y="186">CC1</text>
<text x="215.6" y="180.9">DN1</text>
<text x="215.7" y="183.4">DP1</text>
<text x="223.5" y="184.7">A5</text>
<text x="223.5" y="182.2">A6</text>
<text x="353.1" y="180.9">4</text>
<text x="353.1" y="183.4">5</text>
<text x="353.1" y="186">6</text>
<text x="355.5" y="182.1">5</text>
<text x="355.5" y="184.7">6</text>
<text x="507" y="182.2">11</text>
<text x="507" y="184.7">13</text>
<text x="510.5" y="182.2">12</text>
<text x="510.5" y="184.7">14</text>
<text x="69.1" y="188.3">13</text>
<text x="69.1" y="190.8">14</text>
<text x="74.9" y="187">CLOCK+</text>
<text x="74.9" y="189.5">CLOCK_SHIELD</text>
<text x="197.8" y="189.8">B12</text>
<text x="199.1" y="187.2">B9</text>
<text x="205.2" y="188.5">VBUS</text>
<text x="205.2" y="191.1">GND</text>
<text x="213.9" y="188.5">VBUS</text>
<text x="215.1" y="191.1">GND</text>
<text x="223.5" y="189.8">A1</text>
<text x="223.5" y="187.2">A4</text>
<text x="353.1" y="188.5">7</text>
<text x="353.1" y="191">8</text>
<text x="355.5" y="187.2">7</text>
<text x="355.5" y="189.8">8</text>
<text x="507" y="187.2">15</text>
<text x="507" y="189.8">17</text>
<text x="510.5" y="187.2">16</text>
<text x="510.5" y="189.8">18</text>
<text x="69.1" y="193.3">15</text>
<text x="69.1" y="195.9">16</text>
<text x="74.9" y="194.6">CEC</text>
<text x="74.9" y="197.1">DDC/CEC_GND</text>
<text x="74.9" y="192.1">CLOCK-</text>
<text x="200.6" y="194.9">0</text>
<text x="200.6" y="197.4">0</text>
<text x="205.2" y="196.1">PAD</text>
<text x="215.5" y="196.1">PAD</text>
<text x="223.5" y="197.4">0</text>
<text x="223.5" y="194.9">0</text>
<text x="351.8" y="196.1">10</text>
<text x="353.1" y="193.6">9</text>
<text x="355.5" y="192.3">9</text>
<text x="355.5" y="194.8">10</text>
<text x="355.5" y="197.4">11</text>
<text x="507" y="192.3">19</text>
<text x="507" y="194.9">21</text>
<text x="507" y="197.4">23</text>
<text x="510.5" y="192.3">20</text>
<text x="510.5" y="194.9">22</text>
<text x="510.5" y="197.4">24</text>
<text x="69.1" y="203.5">19</text>
<text x="69.1" y="198.4">17</text>
<text x="69.1" y="201">18</text>
<text x="74.9" y="199.7">SCL</text>
<text x="74.9" y="202.2">SDA</text>
<text x="205.2" y="198.7">PAD</text>
<text x="215.5" y="198.7">PAD</text>
<text x="351.8" y="198.7">11</text>
<text x="351.8" y="201.2">12</text>
<text x="351.8" y="203.7">13</text>
<text x="355.5" y="199.9">12</text>
<text x="355.5" y="202.5">13</text>
<text x="507" y="199.9">25</text>
<text x="507" y="202.5">27</text>
<text x="510.5" y="199.9">26</text>
<text x="510.5" y="202.5">28</text>
<text x="74.9" y="204.8">5V</text>
<text x="351.8" y="206.3">14</text>
<text x="351.8" y="208.8">15</text>
<text x="355.5" y="205">14</text>
<text x="355.5" y="207.5">15</text>
<text x="507" y="205">29</text>
<text x="507" y="207.6">31</text>
<text x="510.5" y="205">30</text>
<text x="510.5" y="207.6">32</text>
<text x="78.8" y="214.6" transform="rotate(-90 78.8 214.6)">SHIELD1</text>
<text x="81.3" y="214.6" transform="rotate(-90 81.3 214.6)">SHIELD2</text>
<text x="83.9" y="214.6" transform="rotate(-90 83.9 214.6)">SHIELD3</text>
<text x="86.4" y="214.6" transform="rotate(-90 86.4 214.6)">SHIELD4</text>
<text x="348.3" y="215.9" transform="rotate(-90 348.3 215.9)">18</text>
<text x="349.3" y="212.8" transform="rotate(-90 349.3 212.8)">18</text>
<text x="351.8" y="211.4">16</text>
<text x="355.5" y="210.1">16</text>
<text x="507" y="210.1">33</text>
<text x="507" y="212.6">35</text>
<text x="507" y="215.2">37</text>
<text x="510.5" y="210.1">34</text>
<text x="510.5" y="212.6">36</text>
<text x="510.5" y="215.2">38</text>
<text x="77.5" y="220.5" transform="rotate(-90 77.5 220.5)">20</text>
<text x="80.1" y="220.5" transform="rotate(-90 80.1 220.5)">20</text>
<text x="82.6" y="220.5" transform="rotate(-90 82.6 220.5)">20</text>
<text x="85.1" y="220.5" transform="rotate(-90 85.1 220.5)">20</text>
<text x="507" y="217.7">39</text>
<text x="510.5" y="217.7">40</text>
<text x="76.1" y="300">1</text>
<text x="81.8" y="298" transform="rotate(-90 81.8 298)">24</text>
<text x="76.1" y="302.5">2</text>
<text x="76.1" y="305.1">3</text>
<text x="78.4" y="301.3">1</text>
<text x="78.4" y="303.8">2</text>
<text x="83.1" y="301.7" transform="rotate(-90 83.1 301.7)">24</text>
<text x="220.1" y="302.8">1</text>
<text x="220.1" y="305.3">2</text>
<text x="222.4" y="304.1">1</text>
<text x="225.9" y="300.8" transform="rotate(-90 225.9 300.8)">24</text>
<text x="227.1" y="304.5" transform="rotate(-90 227.1 304.5)">24</text>
<text x="76.1" y="307.6">4</text>
<text x="76.1" y="310.2">5</text>
<text x="78.4" y="306.3">3</text>
<text x="78.4" y="308.9">4</text>
<text x="78.4" y="311.4">5</text>
<text x="220.1" y="307.9">3</text>
<text x="220.1" y="310.4">4</text>
<text x="222.4" y="306.6">2</text>
<text x="222.4" y="309.1">3</text>
<text x="222.4" y="311.7">4</text>
<text x="528.1" y="311.9" transform="rotate(-90 528.1 311.9)">0</text>
<text x="535.7" y="311.9" transform="rotate(-90 535.7 311.9)">0</text>
<text x="76.1" y="312.7">6</text>
<text x="76.1" y="315.2">7</text>
<text x="76.1" y="317.8">8</text>
<text x="78.4" y="314">6</text>
<text x="78.4" y="316.5">7</text>
<text x="220.1" y="313">5</text>
<text x="220.1" y="315.5">6</text>
<text x="222.4" y="314.2">5</text>
<text x="222.4" y="316.8">6</text>
<text x="513.3" y="317.8">1</text>
<text x="74.8" y="322.9">10</text>
<text x="76.1" y="320.3">9</text>
<text x="78.4" y="319">8</text>
<text x="78.4" y="321.6">9</text>
<text x="220.1" y="318">7</text>
<text x="220.1" y="320.6">8</text>
<text x="220.1" y="323.1">9</text>
<text x="222.4" y="319.3">7</text>
<text x="222.4" y="321.8">8</text>
<text x="513.3" y="320.3">2</text>
<text x="513.3" y="322.9">3</text>
<text x="517.9" y="321.6">CD/DATA3</text>
<text x="517.9" y="319.1">DATA2</text>
<text x="529.4" y="318.3" transform="rotate(-90 529.4 318.3)">G4</text>
<text x="537" y="318.3" transform="rotate(-90 537 318.3)">G3</text>
<text x="74.8" y="325.4">11</text>
<text x="74.8" y="327.9">12</text>
<text x="78.4" y="324.1">10</text>
<text x="78.4" y="326.7">11</text>
<text x="78.4" y="329.2">12</text>
<text x="218.8" y="325.7">10</text>
<text x="218.8" y="328.2">11</text>
<text x="222.4" y="324.4">9</text>
<text x="222.4" y="326.9">10</text>
<text x="222.4" y="329.5">11</text>
<text x="355.1" y="329.3" transform="rotate(-90 355.1 329.3)">8</text>
<text x="513.3" y="325.4">4</text>
<text x="513.3" y="328">5</text>
<text x="517.9" y="324.1">CMD</text>
<text x="517.9" y="326.7">VDD</text>
<text x="517.9" y="329.2">CLK</text>
<text x="74.8" y="330.5">13</text>
<text x="74.8" y="333">14</text>
<text x="74.8" y="335.6">15</text>
<text x="78.4" y="331.7">13</text>
<text x="78.4" y="334.3">14</text>
<text x="218.8" y="330.7">12</text>
<text x="218.8" y="333.3">13</text>
<text x="218.8" y="335.8">14</text>
<text x="222.4" y="332">12</text>
<text x="222.4" y="334.5">13</text>
<text x="356.4" y="331.6" transform="rotate(-90 356.4 331.6)">8</text>
<text x="360" y="332.5">1</text>
<text x="360" y="335.1">2</text>
<text x="362.3" y="331.2">1</text>
<text x="362.3" y="333.8">2</text>
<text x="513.3" y="330.5">6</text>
<text x="513.3" y="333">7</text>
<text x="513.3" y="335.6">8</text>
<text x="517.9" y="331.8">VSS</text>
<text x="517.9" y="334.3">DATA0</text>
<text x="74.8" y="338.1">16</text>
<text x="74.8" y="340.6">17</text>
<text x="78.4" y="336.8">15</text>
<text x="78.4" y="339.4">16</text>
<text x="78.4" y="341.9">17</text>
<text x="218.8" y="338.4">15</text>
<text x="218.8" y="340.9">16</text>
<text x="222.4" y="337.1">14</text>
<text x="222.4" y="339.6">15</text>
<text x="360" y="337.6">3</text>
<text x="360" y="340.1">4</text>
<text x="362.3" y="336.3">3</text>
<text x="362.3" y="338.9">4</text>
<text x="362.3" y="341.4">5</text>
<text x="513.3" y="338.1">9</text>
<text x="517.9" y="336.8">DATA1</text>
<text x="517.9" y="339.4">CD</text>
<text x="529.4" y="341.6" transform="rotate(-90 529.4 341.6)">G1</text>
<text x="537" y="341.6" transform="rotate(-90 537 341.6)">G2</text>
<text x="74.8" y="343.2">18</text>
<text x="74.8" y="345.7">19</text>
<text x="78.4" y="344.4">18</text>
<text x="78.4" y="347">19</text>
<text x="218.8" y="343.4">17</text>
<text x="218.8" y="346">18</text>
<text x="222.4" y="342.2">16</text>
<text x="222.4" y="344.7">17</text>
<text x="222.4" y="347.2">18</text>
<text x="356.4" y="346.3" transform="rotate(-90 356.4 346.3)">7</text>
<text x="360" y="342.7">5</text>
<text x="360" y="345.2">6</text>
<text x="362.3" y="343.9">6</text>
<text x="528.1" y="346.2" transform="rotate(-90 528.1 346.2)">0</text>
<text x="535.7" y="346.2" transform="rotate(-90 535.7 346.2)">0</text>
<text x="74.8" y="348.3">20</text>
<text x="74.8" y="350.8">21</text>
<text x="74.8" y="353.3">22</text>
<text x="78.4" y="349.5">20</text>
<text x="78.4" y="352.1">21</text>
<text x="218.8" y="348.5">19</text>
<text x="218.8" y="351.1">20</text>
<text x="218.8" y="353.6">21</text>
<text x="222.4" y="349.8">19</text>
<text x="222.4" y="352.3">20</text>
<text x="355.1" y="348.6" transform="rotate(-90 355.1 348.6)">7</text>
<text x="78.4" y="354.6">22</text>
<text x="81.8" y="359.3" transform="rotate(-90 81.8 359.3)">23</text>
<text x="83.1" y="355.7" transform="rotate(-90 83.1 355.7)">23</text>
<text x="218.8" y="356.1">22</text>
<text x="222.4" y="354.9">21</text>
<text x="222.4" y="357.4">22</text>
<text x="227.1" y="358.4" transform="rotate(-90 227.1 358.4)">23</text>
<text x="225.9" y="362.1" transform="rotate(-90 225.9 362.1)">23</text>
</g>
<g font-size="2.3" fill="#a00000">
<text x="504.7" y="399.8">Title</text>
<text x="504.7" y="407.5">Size</text>
<text x="517.4" y="407.5">Number</text>
<text x="568.2" y="407.5">Revision</text>
<text x="506" y="411.3">A3</text>
<text x="504.7" y="417.6">File:</text>
<text x="504.7" y="415.1">Date:</text>
<text x="555.5" y="417.6">Drawn By:</text>
<text x="555.5" y="415.1">Sheet</text>
<text x="563.6" y="415.1">Of</text>
</g>
</svg>
